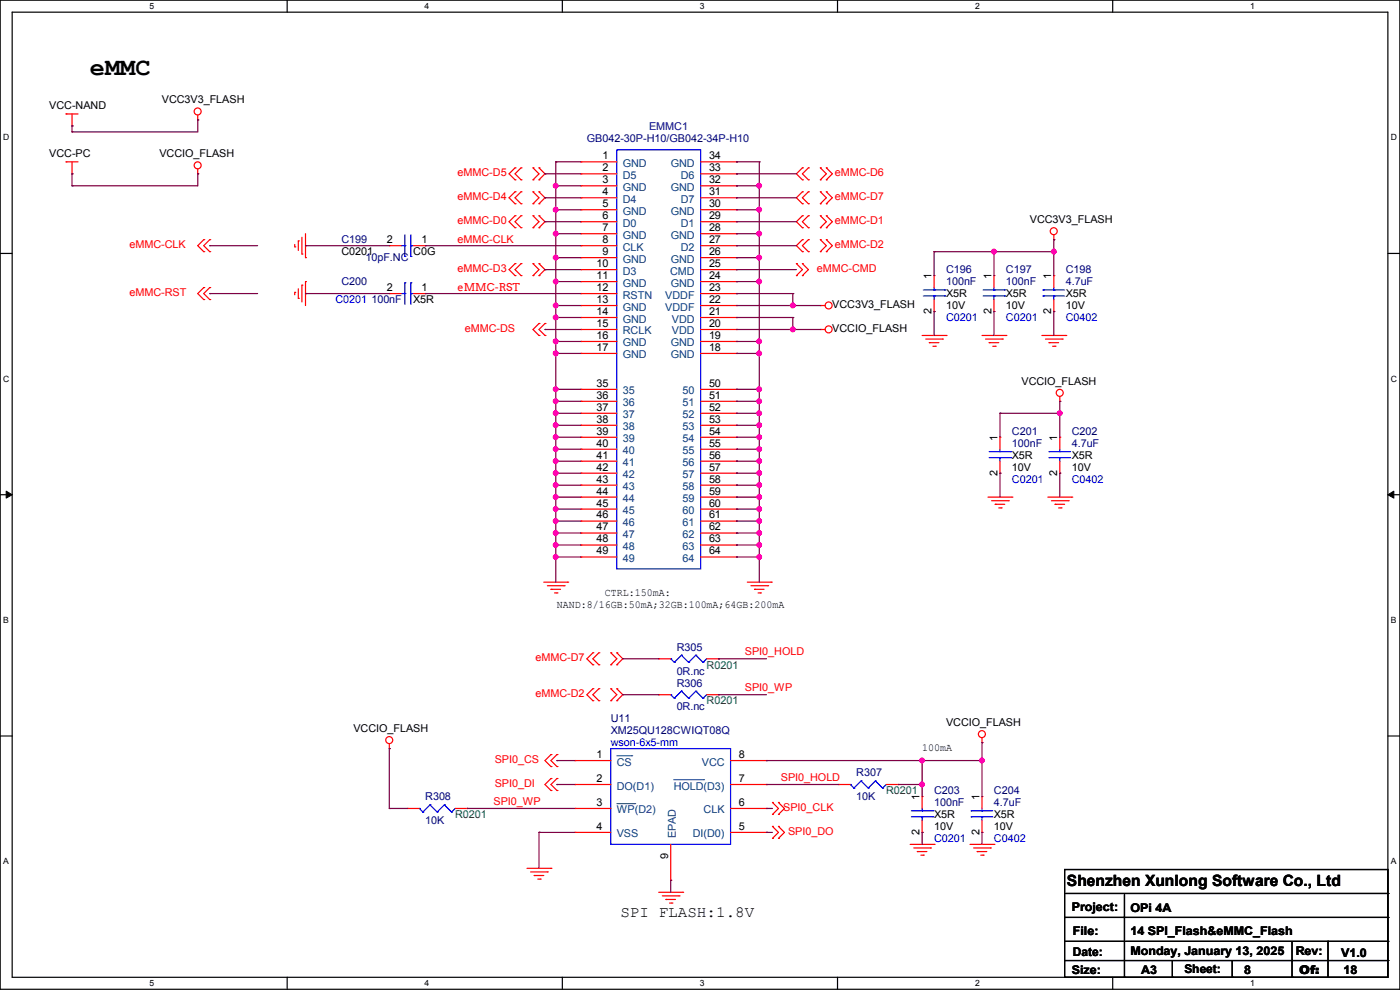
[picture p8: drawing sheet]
<svg xmlns="http://www.w3.org/2000/svg" width="297mm" height="210mm" viewBox="0 0 297 210" stroke-linecap="round" stroke-linejoin="round" font-family="sans-serif">
<g fill="none" stroke="#000" stroke-width=".25">
<path d="M0 0h297v209.8h-297zM2.6 2.6h291.8v204.7h-291.8zM60.9 0v2.6M119.3 0v2.6M177.7 0v2.6M236.1 0v2.6M0 53.8h2.6M294.4 53.8h2.6M0 104.9h2.6M294.4 104.9h2.6M0 156.1h2.6M294.4 156.1h2.6"/>
<path d="M225.8 184.4h68.6v22.9h-68.6zM225.8 194.6h68.6M225.8 199.7h68.6M226.1 189.5h68.3M238.5 189.8v17.5M274.1 199.7v7.6M281.7 199.7h.1M281.7 199.7v7.6M294.4 189.5h.1M294.4 194.6h.1M294.4 199.7h.1M60.9 207.3v2.5"/>
<path d="M119.3 207.3v2.5M177.7 207.3v2.5M225.8 203.8h68.6M236.1 207.3v2.5M238.5 207.3h.1M248.7 207.3h.1M248.7 203.8v3.5M261.4 207.3h.1M261.4 203.8v3.5M274.1 207.3h.1M294.4 203.8h.1"/>
</g>
<path d="M1.3 104.2l1.3 .7-1.3 .8zM294.4 104.9l1.3-.7v1.5z" fill="#000"/>
<path d="M1.3 104.2l1.3 .7-1.3 .8zM294.4 104.9l1.3-.7v1.5z" fill="none" stroke="#000" stroke-width=".21"/>
<g fill="none" stroke="#f00" stroke-width=".25">
<path d="M14 24.2h.1M14 34.3h.1M14 24.2h2.6M14 34.3h2.6M15.3 26.7h.1M15.3 36.9h.1M15.3 24.2v2.5M15.3 34.3v2.6M42 25.4h.1M42 36.9h.1M42 24.4v1M42 35.9v1"/>
<path d="M109.3 38.1h.1M109.3 35.6h.1M109.3 35.6l-1.3 1.3 1.3 1.2M110.5 38.1h.1M110.5 35.6h.1M110.5 35.6l-1.2 1.3 1.2 1.2M113.1 38.1h.1M113.1 35.6h.1M113.1 35.6l1.2 1.3-1.2 1.2M114.3 35.6h.1M114.3 38.1h.1M114.3 35.6l1.3 1.3-1.3 1.2"/>
<path d="M123.2 34.3h.1M123.2 36.9h.1M123.2 39.4h.1M123.2 34.3h7.7M123.2 36.9h7.7M123.2 39.4h7.7M148.6 34.3h7.7M148.6 36.9h7.7M148.6 39.4h7.7M156.3 34.3h.1M156.3 36.9h.1M156.3 39.4h.1"/>
<path d="M170.2 35.6h.1M170.2 38.1h.1M170.2 35.6l-1.2 1.3 1.2 1.2M171.5 38.1h.1M171.5 35.6h.1M171.5 35.6l-1.3 1.3 1.3 1.2M174 38.1h.1M174 35.6h.1M174 35.6l1.3 1.3-1.3 1.2M175.3 38.1h.1M175.3 35.6h.1M175.3 35.6l1.3 1.3-1.3 1.2"/>
<path d="M43.2 50.8h.1M43.2 53.4h.1M43.2 50.8l-1.2 1.3 1.2 1.3M44.5 50.8h.1M44.5 53.4h.1M44.5 50.8l-1.3 1.3 1.3 1.3M62.5 52.4h.1M62.5 51.9v.5M63.3 51.1h.1M63.3 51.1v2M64.1 53.9h.1M64.1 50.3v3.6"/>
<path d="M64.8 59.7h.1M64.8 54.7h.1M64.8 49.6v5.1M64.8 59.7v5.1M82.6 52.1h.1M82.6 52.1h2.5M87.7 52.1h2.5M90.2 52.1h.1M109.3 48.3h.1M109.3 45.8h.1M109.3 58.5h.1M109.3 55.9h.1"/>
<path d="M109.3 43.2h.1M109.3 40.7h.1M109.3 45.8l-1.3 1.2 1.3 1.3M109.3 55.9l-1.3 1.3 1.3 1.3M109.3 40.7l-1.3 1.3 1.3 1.2M110.5 48.3h.1M110.5 45.8h.1M110.5 58.5h.1M110.5 55.9h.1M110.5 43.2h.1M110.5 40.7h.1M110.5 45.8l-1.2 1.2 1.2 1.3"/>
<path d="M110.5 55.9l-1.2 1.3 1.2 1.3M110.5 40.7l-1.2 1.3 1.2 1.2M113.1 48.3h.1M113.1 45.8h.1M113.1 58.5h.1M113.1 55.9h.1M113.1 43.2h.1M113.1 40.7h.1M113.1 45.8l1.2 1.2-1.2 1.3M113.1 40.7l1.2 1.3-1.2 1.2M113.1 55.9l1.2 1.3-1.2 1.3M114.3 45.8h.1"/>
<path d="M114.3 48.3h.1M114.3 55.9h.1M114.3 58.5h.1M114.3 40.7h.1M114.3 43.2h.1M114.3 45.8l1.3 1.2-1.3 1.3M114.3 55.9l1.3 1.3-1.3 1.3M114.3 40.7l1.3 1.3-1.3 1.2M123.2 42h.1M123.2 44.5h.1M123.2 47h.1M123.2 49.6h.1"/>
<path d="M123.2 52.1h.1M123.2 54.7h.1M123.2 57.2h.1M123.2 59.7h.1M123.2 52.1h7.7M123.2 42h7.7M123.2 44.5h7.7M123.2 47h7.7M123.2 49.6h7.7M123.2 54.7h7.7M123.2 57.2h7.7M123.2 59.7h7.7"/>
<path d="M148.6 52.1h7.7M148.6 42h7.7M148.6 44.5h7.7M148.6 47h7.7M148.6 49.6h7.7M148.6 54.7h7.7M148.6 57.2h7.7M148.6 59.7h7.7M156.3 42h.1M156.3 44.5h.1M156.3 47h.1M156.3 49.6h.1"/>
<path d="M156.3 52.1h.1M156.3 54.7h.1M156.3 57.2h.1M156.3 59.7h.1M169 55.9h.1M169 58.5h.1M169 55.9l1.2 1.3-1.2 1.3M170.2 55.9h.1M170.2 58.5h.1M170.2 45.8h.1M170.2 48.3h.1M170.2 50.8h.1"/>
<path d="M170.2 53.4h.1M170.2 40.7h.1M170.2 43.2h.1M170.2 55.9l1.3 1.3-1.3 1.3M170.2 45.8l-1.2 1.2 1.2 1.3M170.2 50.8l-1.2 1.3 1.2 1.3M170.2 40.7l-1.2 1.3 1.2 1.2M171.5 48.3h.1M171.5 45.8h.1M171.5 53.4h.1M171.5 50.8h.1M171.5 43.2h.1"/>
<path d="M171.5 40.7h.1M171.5 45.8l-1.3 1.2 1.3 1.3M171.5 50.8l-1.3 1.3 1.3 1.3M171.5 40.7l-1.3 1.3 1.3 1.2M174 48.3h.1M174 45.8h.1M174 53.4h.1M174 50.8h.1M174 43.2h.1M174 40.7h.1M174 50.8l1.3 1.3-1.3 1.3M174 40.7l1.3 1.3-1.3 1.2"/>
<path d="M174 45.8l1.3 1.2-1.3 1.3M175.3 48.3h.1M175.3 45.8h.1M175.3 53.4h.1M175.3 50.8h.1M175.3 43.2h.1M175.3 40.7h.1M175.3 50.8l1.3 1.3-1.3 1.3M175.3 45.8l1.3 1.2-1.3 1.3M175.3 40.7l1.3 1.3-1.3 1.2M198.2 58.5h.1M198.2 58.5v2.5"/>
<path d="M210.9 58.5h.1M210.9 58.5v2.5M223.6 50.8h.1M223.6 58.5h.1M223.6 49.8v1M223.6 58.5v2.5M43.2 61h.1M43.2 63.5h.1M43.2 61l-1.2 1.3 1.2 1.2M44.5 61h.1M44.5 63.5h.1M44.5 61l-1.3 1.3 1.3 1.2"/>
<path d="M62.5 62h.1M62.5 62v.5M63.3 63.3h.1M63.3 61.3v2M64.1 60.5h.1M64.1 60.5v3.6M82.6 62.3h.1M82.6 62.3h2.5M87.7 62.3h2.5M90.2 62.3h.1M114.3 68.6h.1M114.3 71.2h.1"/>
<path d="M114.3 68.6l-1.2 1.3 1.2 1.3M115.6 68.6h.1M115.6 71.2h.1M115.6 68.6l-1.3 1.3 1.3 1.3M123.2 62.3h.1M123.2 64.8h.1M123.2 67.4h.1M123.2 69.9h.1M123.2 72.4h.1M123.2 75h.1M123.2 69.9h7.7M123.2 64.8h7.7"/>
<path d="M123.2 62.3h7.7M123.2 67.4h7.7M123.2 72.4h7.7M123.2 75h7.7M148.6 69.9h7.7M148.6 64.8h7.7M148.6 62.3h7.7M148.6 67.4h7.7M148.6 72.4h7.7M148.6 75h7.7M156.3 62.3h.1M156.3 64.8h.1"/>
<path d="M156.3 67.4h.1M156.3 69.9h.1M156.3 72.4h.1M156.3 75h.1M174 69.9h.1M174 64.8h.1M174 69.9h1M174 64.8h1M195.6 71.2h5.1M196.4 71.9h3.5M197.1 72.7h.1M197.1 72.7h2.1"/>
<path d="M197.9 73.4h.5M198.2 66.1h.1M198.2 63.5v2.6M198.4 73.4h.1M199.9 71.9h.1M200.7 71.2h.1M208.3 71.2h5.1M209.1 71.9h3.5M209.8 72.7h.1M209.8 72.7h2.1M210.6 73.4h.5M210.9 66.1h.1"/>
<path d="M210.9 63.5v2.6M211.1 73.4h.1M212.6 71.9h.1M213.4 71.2h.1M221 71.2h5.1M221.8 71.9h3.5M222.5 72.7h.1M222.5 72.7h2.1M223.3 73.4h.5M223.6 66.1h.1M223.6 63.5v2.6M223.8 73.4h.1"/>
<path d="M225.3 71.9h.1M226.1 71.2h.1M123.2 82.6h.1M123.2 85.1h.1M123.2 87.7h.1M123.2 90.2h.1M123.2 92.8h.1M123.2 95.3h.1M123.2 97.8h.1M123.2 82.6h7.7M123.2 85.1h7.7M123.2 87.7h7.7"/>
<path d="M123.2 90.2h7.7M123.2 92.8h7.7M123.2 95.3h7.7M123.2 97.8h7.7M148.6 82.6h7.7M148.6 85.1h7.7M148.6 87.7h7.7M148.6 90.2h7.7M148.6 92.8h7.7M148.6 95.3h7.7M148.6 97.8h7.7M156.3 82.6h.1"/>
<path d="M156.3 85.1h.1M156.3 87.7h.1M156.3 90.2h.1M156.3 92.8h.1M156.3 95.3h.1M156.3 97.8h.1M212.1 92.8h.1M212.1 92.8v2.5M212.1 97.8v2.6M224.8 85.1h.1M224.8 92.8h.1M224.8 84.1v1"/>
<path d="M224.8 92.8v2.5M224.8 97.8v2.6M123.2 100.4h.1M123.2 102.9h.1M123.2 105.5h.1M123.2 108h.1M123.2 110.5h.1M123.2 113.1h.1M123.2 115.6h.1M123.2 118.2h.1M123.2 105.5h7.7M123.2 100.4h7.7"/>
<path d="M123.2 102.9h7.7M123.2 108h7.7M123.2 110.5h7.7M123.2 113.1h7.7M123.2 115.6h7.7M123.2 118.2h7.7M148.6 105.5h7.7M148.6 100.4h7.7M148.6 102.9h7.7M148.6 108h7.7M148.6 110.5h7.7M148.6 113.1h7.7"/>
<path d="M148.6 115.6h7.7M148.6 118.2h7.7M156.3 100.4h.1M156.3 102.9h.1M156.3 105.5h.1M156.3 108h.1M156.3 110.5h.1M156.3 113.1h.1M156.3 115.6h.1M156.3 118.2h.1M209.6 105.5h5.1M210.4 106.2h3.5"/>
<path d="M211.1 107h.1M211.1 107h2M211.9 107.7h.5M212.1 100.4h.1M212.4 107.7h.1M213.9 106.2h.1M214.7 105.5h.1M222.3 105.5h5.1M223.1 106.2h3.5M223.8 107h.1M223.8 107h2M224.6 107.7h.5"/>
<path d="M224.8 100.4h.1M225.1 107.7h.1M226.6 106.2h.1M227.4 105.5h.1M115.4 123.5h5M116.1 124.2h3.6M116.9 125h.1M116.9 125h2M117.6 125.8h.6M118.2 125.8h.1M119.7 124.2h.1M120.4 123.5h.1"/>
<path d="M125.8 138.5h.1M125.8 138.5l-1.3 1.2 1.3 1.3M127 138.5h.1M127 138.5l-1.2 1.2 1.2 1.3M129.6 138.5h.1M129.6 138.5l1.3 1.2-1.3 1.3M130.9 138.5h.1M130.9 138.5l1.2 1.2-1.2 1.3M139.7 139.7h.1M139.7 139.7h2.6M149.9 139.7h2.5M152.4 139.7h.1"/>
<path d="M158.5 123.5h5.1M159.3 124.2h3.6M160.1 125h.1M160.1 125h2M160.8 125.8h.5M161.3 125.8h.1M162.9 124.2h.1M163.6 123.5h.1M82.6 158.8h.1M82.6 157.8v1M125.8 148.6h.1M125.8 146.1h.1"/>
<path d="M125.8 141h.1M125.8 146.1l-1.3 1.3 1.3 1.2M127 148.6h.1M127 146.1h.1M127 141h.1M127 146.1l-1.2 1.3 1.2 1.2M129.6 148.6h.1M129.6 146.1h.1M129.6 141h.1M129.6 146.1l1.3 1.3-1.3 1.2M130.9 146.1h.1M130.9 148.6h.1"/>
<path d="M130.9 141h.1M130.9 146.1l1.2 1.3-1.2 1.2M139.7 147.4h.1M139.7 147.4h2.6M149.9 147.4h2.5M152.4 147.4h.1M208.3 157.5h.1M208.3 156.5v1M86.4 171.5h.1M86.4 171.5h2.5M96.6 171.5h2.5M99.1 171.5h.1"/>
<path d="M116.9 160.1h.1M116.9 162.6h.1M116.9 165.1h.1M116.9 167.7h.1M116.9 160.1l-1.3 1.2 1.3 1.3M116.9 165.1l-1.3 1.3 1.3 1.3M118.2 160.1h.1M118.2 162.6h.1M118.2 165.1h.1M118.2 167.7h.1M118.2 160.1l-1.3 1.2 1.3 1.3M118.2 165.1l-1.3 1.3 1.3 1.3"/>
<path d="M122 161.3h.1M122 171.5h.1M122 176.6h.1M122 166.4h.1M122 161.3h7.6M122 171.5h7.6M122 176.6h7.6M122 166.4h7.6M142.3 179.1v7.6M155 161.3h7.6M155 171.5h7.6M155 176.6h7.6"/>
<path d="M155 166.4h7.6M162.6 161.3h.1M162.6 176.6h.1M162.6 171.5h.1M162.6 166.4h.1M163.9 175.3h.1M163.9 177.8h.1M163.9 170.2h.1M163.9 172.8h.1M163.9 175.3l1.2 1.3-1.2 1.2M163.9 170.2l1.2 1.3-1.2 1.3M165.1 175.3h.1"/>
<path d="M165.1 177.8h.1M165.1 170.2h.1M165.1 172.8h.1M165.1 175.3l1.3 1.3-1.3 1.2M165.1 170.2l1.3 1.3-1.3 1.3M177.8 166.4h.1M177.8 166.4h2.6M188 166.4h2.5M190.5 166.4h.1M193.1 179.1h5.1M193.8 179.9h3.6M195.6 169h.1"/>
<path d="M195.6 176.6h.1M195.6 169v2.5M195.6 174v2.6M197.4 179.9h.1M198.2 179.1h.1M205.8 179.1h5.1M206.5 179.9h3.6M208.3 169h.1M208.3 176.6h.1M208.3 169v2.5M208.3 174v2.6M210.1 179.9h.1"/>
<path d="M210.9 179.1h.1M111.8 184.2h5.1M112.6 185h3.5M113.3 185.7h.1M113.3 185.7h2.1M114.1 186.5h.5M114.6 186.5h.1M116.1 185h.1M116.9 184.2h.1M139.7 189.3h5.1M140.5 190h3.6M141.3 190.8h.1"/>
<path d="M141.3 190.8h2M142 191.6h.5M142.3 186.7h.1M142.5 191.6h.1M144.1 190h.1M144.8 189.3h.1M194.6 180.6h.1M194.6 180.6h2M195.4 181.4h.5M195.9 181.4h.1M207.3 180.6h.1M207.3 180.6h2"/>
<path d="M208.1 181.4h.5M208.6 181.4h.1"/>
<circle cx="41.9" cy="23.6" r=".74"/>
<circle cx="41.9" cy="35.1" r=".74"/>
<circle cx="223.5" cy="49" r=".74"/>
<circle cx="175.8" cy="64.8" r=".74"/>
<circle cx="175.8" cy="69.9" r=".74"/>
<circle cx="224.8" cy="83.3" r=".74"/>
<circle cx="82.6" cy="157" r=".74"/>
<circle cx="208.3" cy="155.7" r=".74"/>
</g>
<g fill="none" stroke="#00f" stroke-width=".25">
<path d="M130.9 31.8h17.7v88.9h-17.7zM85.1 52.1h.8M85.9 54.4h.1M85.9 52.1h.1M85.9 60h.1M85.9 49.8v4.6M85.9 60v4.6M87.2 52.1h.1M87.2 54.4h.1M87.2 60h.1M87.2 52.1h.5M87.2 49.8v4.6"/>
<path d="M87.2 60v4.6M85.1 62.3h.8M85.9 62.3h.1M87.2 62.3h.1M87.2 62.3h.5M195.9 62.8h4.5M195.9 61.5h4.5M198.2 61.5h.1M198.2 62.8h.1M198.2 61v.5M198.2 62.8v.7M200.4 62.8h.1"/>
<path d="M200.4 61.5h.1M208.6 62.8h4.5M208.6 61.5h4.5M210.9 61.5h.1M210.9 62.8h.1M210.9 61v.5M210.9 62.8v.7M213.1 62.8h.1M213.1 61.5h.1M221.3 62.8h.1M221.3 61.5h.1M221.3 62.8h4.5"/>
<path d="M221.3 61.5h4.5M223.6 61.5h.1M223.6 62.8h.1M223.6 61v.5M223.6 62.8v.7M209.8 97.1h4.6M209.8 95.8h4.6M212.1 95.8h.1M212.1 97.1h.1M212.1 95.3v.5M212.1 97.1v.7M214.4 97.1h.1"/>
<path d="M214.4 95.8h.1M222.5 97.1h.1M222.5 95.8h.1M222.5 97.1h4.6M222.5 95.8h4.6M224.8 95.8h.1M224.8 97.1h.1M224.8 95.3v.5M224.8 97.1v.7M142.3 139.7h.1M142.3 139.7l.7 .8M144.6 139h.1"/>
<path d="M144.6 139l1.5 1.5M144.6 139l-1.6 1.5M147.6 139h.1M147.6 139l1.5 1.5M147.6 139l-1.5 1.5M149.9 139.7l-.8 .8M129.6 158.8h25.4v20.3h-25.4zM142.3 147.4h.1M142.3 147.4l.7 .7M143 140.5h.1M143 148.1h.1M144.6 146.6h.1"/>
<path d="M144.6 146.6l1.5 1.5M144.6 146.6l-1.6 1.5M146.1 140.5h.1M146.1 148.1h.1M147.6 146.6h.1M147.6 146.6l1.5 1.5M147.6 146.6l-1.5 1.5M149.1 140.5h.1M149.1 148.1h.1M149.9 147.4l-.8 .7M88.9 171.5h.1M88.9 171.5l.8 .8"/>
<path d="M89.7 172.3h.1M91.2 170.7h.1M91.2 170.7l1.6 1.6M91.2 170.7l-1.5 1.6M92.8 172.3h.1M94.3 170.7h.1M94.3 170.7l1.5 1.6M94.3 170.7l-1.5 1.6M95.8 172.3h.1M96.6 171.5l-.8 .8M180.4 166.4h.1M180.4 166.4l.7 .8"/>
<path d="M181.1 167.2h.1M182.7 165.7h.1M182.7 165.7l1.5 1.5M182.7 165.7l-1.6 1.5M184.2 167.2h.1M185.7 165.7h.1M185.7 165.7l1.5 1.5M185.7 165.7l-1.5 1.5M187.2 167.2h.1M188 166.4l-.8 .8M193.3 173.3h4.6M193.3 172h4.6"/>
<path d="M195.6 172h.1M195.6 173.3h.1M195.6 171.5v.5M195.6 173.3v.7M197.9 173.3h.1M197.9 172h.1M206 173.3h.1M206 172h.1M206 173.3h4.6M206 172h4.6M208.3 172h.1M208.3 173.3h.1"/>
<path d="M208.3 171.5v.5M208.3 173.3v.7"/>
</g>
<path d="M130.9 160.3h3.1M130.9 170.5h3.8M134 160.3h.1M134.7 170.5h.1M142.9 165.4h6.4M149.3 165.4h.1" fill="none" stroke="#004080" stroke-width=".21"/>
<path d="M212.1 87.7h.1M212.1 87.7v5.1M224.8 85.1h.1M224.8 85.1v2.6M212.1 100.4h.1M212.1 100.4v5.1" fill="none" stroke="#800040" stroke-width=".25"/>
<circle cx="224.8" cy="87.7" r=".49" fill="#f0f"/>
<circle cx="224.8" cy="87.7" r=".49" fill="none" stroke="#f0f" stroke-width=".25"/>
<g fill="none" stroke="#800040" stroke-width=".25">
<path d="M198.2 53.4h.1M198.2 53.4h12.7M210.9 53.4h.1M210.9 53.4v5.1M198.2 66.1h.1M198.2 66.1v5.1M210.9 66.1h.1M210.9 66.1v5.1M212.1 87.7h.1M212.1 87.7h12.7M224.8 87.7h.1M224.8 87.7v5.1"/>
<path d="M224.8 100.4h.1M224.8 100.4v5.1"/>
</g>
<circle cx="210.8" cy="53.4" r=".49" fill="#f0f"/>
<circle cx="210.8" cy="53.4" r=".49" fill="none" stroke="#f0f" stroke-width=".25"/>
<path d="M198.2 53.4h.1M198.2 53.4v5.1M210.9 53.4h.1M210.9 53.4h12.7M223.6 50.8h.1M223.6 53.4h.1M223.6 50.8v7.7M223.6 66.1h.1M223.6 66.1v5.1" fill="none" stroke="#800040" stroke-width=".25"/>
<circle cx="223.5" cy="53.4" r=".49" fill="#f0f"/>
<circle cx="223.5" cy="53.4" r=".49" fill="none" stroke="#f0f" stroke-width=".25"/>
<g fill="none" stroke="#800040" stroke-width=".25">
<path d="M115.6 36.9h.1M115.6 36.9h7.6M156.3 36.9h.1M156.3 36.9h12.7M115.6 57.2h.1M115.6 57.2h7.6M156.3 42h.1M156.3 52.1h.1M156.3 47h.1M156.3 42h12.7M156.3 52.1h12.7M156.3 47h12.7"/>
<path d="M115.6 69.9h.1M115.6 69.9h7.6M156.3 62.3h.1M156.3 64.8h.1M156.3 67.4h.1M156.3 69.9h.1M156.3 62.3h11.9M156.3 64.8h11.9M156.3 67.4h11.9M168.2 67.4h.1M168.2 67.4v2.5h-11.9"/>
</g>
<circle cx="168.2" cy="69.9" r=".49" fill="#f0f"/>
<circle cx="168.2" cy="69.9" r=".49" fill="none" stroke="#f0f" stroke-width=".25"/>
<path d="M117.9 34.3h.1M117.9 39.4h.1M117.9 34.3h5.3M117.9 34.3v10.2M117.9 39.4h5.3M168.2 62.3h.1M168.2 62.3v2.5" fill="none" stroke="#800040" stroke-width=".25"/>
<circle cx="117.9" cy="39.4" r=".49" fill="#f0f"/>
<circle cx="117.9" cy="39.4" r=".49" fill="none" stroke="#f0f" stroke-width=".25"/>
<path d="M117.9 44.5h.1M117.9 44.5h5.3M117.9 44.5v5.1" fill="none" stroke="#800040" stroke-width=".25"/>
<circle cx="117.9" cy="49.6" r=".49" fill="#f0f"/>
<circle cx="117.9" cy="49.6" r=".49" fill="none" stroke="#f0f" stroke-width=".25"/>
<circle cx="117.9" cy="44.5" r=".49" fill="#f0f"/>
<circle cx="117.9" cy="44.5" r=".49" fill="none" stroke="#f0f" stroke-width=".25"/>
<path d="M117.9 49.6h.1M117.9 54.7h.1M117.9 49.6h5.3M117.9 49.6v10.1M117.9 54.7h5.3" fill="none" stroke="#800040" stroke-width=".25"/>
<circle cx="117.9" cy="59.7" r=".49" fill="#f0f"/>
<circle cx="117.9" cy="59.7" r=".49" fill="none" stroke="#f0f" stroke-width=".25"/>
<circle cx="117.9" cy="54.6" r=".49" fill="#f0f"/>
<circle cx="117.9" cy="54.6" r=".49" fill="none" stroke="#f0f" stroke-width=".25"/>
<path d="M117.9 59.7h.1M117.9 59.7h5.3M117.9 59.7v7.7M117.9 64.8h.1M117.9 64.8h5.3" fill="none" stroke="#800040" stroke-width=".25"/>
<circle cx="117.9" cy="67.3" r=".49" fill="#f0f"/>
<circle cx="117.9" cy="67.3" r=".49" fill="none" stroke="#f0f" stroke-width=".25"/>
<circle cx="117.9" cy="64.8" r=".49" fill="#f0f"/>
<circle cx="117.9" cy="64.8" r=".49" fill="none" stroke="#f0f" stroke-width=".25"/>
<path d="M117.9 67.4h.1M117.9 72.4h.1M117.9 67.4h5.3M117.9 67.4v7.6M117.9 72.4h5.3" fill="none" stroke="#800040" stroke-width=".25"/>
<circle cx="117.9" cy="72.4" r=".49" fill="#f0f"/>
<circle cx="117.9" cy="72.4" r=".49" fill="none" stroke="#f0f" stroke-width=".25"/>
<path d="M117.9 75h.1M117.9 75h5.3M117.9 75v7.6" fill="none" stroke="#800040" stroke-width=".25"/>
<circle cx="117.9" cy="82.6" r=".49" fill="#f0f"/>
<circle cx="117.9" cy="82.6" r=".49" fill="none" stroke="#f0f" stroke-width=".25"/>
<circle cx="117.9" cy="75" r=".49" fill="#f0f"/>
<circle cx="117.9" cy="75" r=".49" fill="none" stroke="#f0f" stroke-width=".25"/>
<path d="M156.3 34.3h.1M156.3 34.3h4.8M161.1 34.3h.1M161.1 34.3v5.1" fill="none" stroke="#800040" stroke-width=".25"/>
<circle cx="161.1" cy="39.4" r=".49" fill="#f0f"/>
<circle cx="161.1" cy="39.4" r=".49" fill="none" stroke="#f0f" stroke-width=".25"/>
<path d="M156.3 39.4h.1M156.3 39.4h4.8M161.1 39.4h.1M161.1 39.4v5.1h-4.8M156.3 44.5h.1" fill="none" stroke="#800040" stroke-width=".25"/>
<circle cx="161.1" cy="44.5" r=".49" fill="#f0f"/>
<circle cx="161.1" cy="44.5" r=".49" fill="none" stroke="#f0f" stroke-width=".25"/>
<path d="M156.3 49.6h.1M156.3 49.6h4.8M161.1 44.5h.1M161.1 49.6h.1M161.1 44.5v10.2" fill="none" stroke="#800040" stroke-width=".25"/>
<circle cx="161.1" cy="49.6" r=".49" fill="#f0f"/>
<circle cx="161.1" cy="49.6" r=".49" fill="none" stroke="#f0f" stroke-width=".25"/>
<path d="M156.3 54.7h.1M156.3 54.7h4.8M161.1 54.7h.1M161.1 54.7v5" fill="none" stroke="#800040" stroke-width=".25"/>
<circle cx="161.1" cy="59.7" r=".49" fill="#f0f"/>
<circle cx="161.1" cy="59.7" r=".49" fill="none" stroke="#f0f" stroke-width=".25"/>
<circle cx="161.1" cy="54.6" r=".49" fill="#f0f"/>
<circle cx="161.1" cy="54.6" r=".49" fill="none" stroke="#f0f" stroke-width=".25"/>
<path d="M156.3 59.7h.1M156.3 59.7h4.8M161.1 59.7h.1M161.1 59.7v12.7h-4.8M156.3 72.4h.1" fill="none" stroke="#800040" stroke-width=".25"/>
<circle cx="161.1" cy="72.4" r=".49" fill="#f0f"/>
<circle cx="161.1" cy="72.4" r=".49" fill="none" stroke="#f0f" stroke-width=".25"/>
<path d="M156.3 75h.1M156.3 75h4.8M161.1 72.4h.1M161.1 75h.1M161.1 72.4v10.2" fill="none" stroke="#800040" stroke-width=".25"/>
<circle cx="161.1" cy="82.6" r=".49" fill="#f0f"/>
<circle cx="161.1" cy="82.6" r=".49" fill="none" stroke="#f0f" stroke-width=".25"/>
<circle cx="161.1" cy="75" r=".49" fill="#f0f"/>
<circle cx="161.1" cy="75" r=".49" fill="none" stroke="#f0f" stroke-width=".25"/>
<path d="M117.9 82.6h.1M117.9 85.1h.1M117.9 82.6h5.3M117.9 82.6v5.1M117.9 85.1h5.3" fill="none" stroke="#800040" stroke-width=".25"/>
<circle cx="117.9" cy="85.1" r=".49" fill="#f0f"/>
<circle cx="117.9" cy="85.1" r=".49" fill="none" stroke="#f0f" stroke-width=".25"/>
<path d="M117.9 87.7h.1M117.9 87.7h5.3M117.9 87.7v2.5" fill="none" stroke="#800040" stroke-width=".25"/>
<circle cx="117.9" cy="90.2" r=".49" fill="#f0f"/>
<circle cx="117.9" cy="90.2" r=".49" fill="none" stroke="#f0f" stroke-width=".25"/>
<circle cx="117.9" cy="87.7" r=".49" fill="#f0f"/>
<circle cx="117.9" cy="87.7" r=".49" fill="none" stroke="#f0f" stroke-width=".25"/>
<path d="M117.9 90.2h.1M117.9 92.8h.1M117.9 90.2h5.3M117.9 90.2v2.6M117.9 92.8h5.3" fill="none" stroke="#800040" stroke-width=".25"/>
<circle cx="117.9" cy="92.7" r=".49" fill="#f0f"/>
<circle cx="117.9" cy="92.7" r=".49" fill="none" stroke="#f0f" stroke-width=".25"/>
<path d="M117.9 92.8h.1M117.9 95.3h.1M117.9 92.8v2.5M117.9 95.3h5.3" fill="none" stroke="#800040" stroke-width=".25"/>
<circle cx="117.9" cy="95.3" r=".49" fill="#f0f"/>
<circle cx="117.9" cy="95.3" r=".49" fill="none" stroke="#f0f" stroke-width=".25"/>
<path d="M117.9 95.3h.1M117.9 97.8h.1M117.9 95.3v5.1M117.9 97.8h5.3" fill="none" stroke="#800040" stroke-width=".25"/>
<circle cx="117.9" cy="97.8" r=".49" fill="#f0f"/>
<circle cx="117.9" cy="97.8" r=".49" fill="none" stroke="#f0f" stroke-width=".25"/>
<path d="M117.9 100.4h.1M117.9 100.4h5.3" fill="none" stroke="#800040" stroke-width=".25"/>
<circle cx="117.9" cy="100.4" r=".49" fill="#f0f"/>
<circle cx="117.9" cy="100.4" r=".49" fill="none" stroke="#f0f" stroke-width=".25"/>
<path d="M117.9 100.4h.1M117.9 102.9h.1M117.9 100.4v2.5M117.9 102.9h5.3" fill="none" stroke="#800040" stroke-width=".25"/>
<circle cx="117.9" cy="102.9" r=".49" fill="#f0f"/>
<circle cx="117.9" cy="102.9" r=".49" fill="none" stroke="#f0f" stroke-width=".25"/>
<path d="M117.9 102.9h.1M117.9 105.5h.1M117.9 102.9v5.1M117.9 105.5h5.3" fill="none" stroke="#800040" stroke-width=".25"/>
<circle cx="117.9" cy="108" r=".49" fill="#f0f"/>
<circle cx="117.9" cy="108" r=".49" fill="none" stroke="#f0f" stroke-width=".25"/>
<circle cx="117.9" cy="105.4" r=".49" fill="#f0f"/>
<circle cx="117.9" cy="105.4" r=".49" fill="none" stroke="#f0f" stroke-width=".25"/>
<path d="M117.9 108h.1M117.9 110.5h.1M117.9 108h5.3M117.9 108v2.5M117.9 110.5h5.3" fill="none" stroke="#800040" stroke-width=".25"/>
<circle cx="117.9" cy="110.5" r=".49" fill="#f0f"/>
<circle cx="117.9" cy="110.5" r=".49" fill="none" stroke="#f0f" stroke-width=".25"/>
<path d="M117.9 110.5h.1M117.9 110.5v2.6" fill="none" stroke="#800040" stroke-width=".25"/>
<circle cx="117.9" cy="113.1" r=".49" fill="#f0f"/>
<circle cx="117.9" cy="113.1" r=".49" fill="none" stroke="#f0f" stroke-width=".25"/>
<path d="M117.9 113.1h.1M117.9 113.1h5.3M117.9 113.1v2.5" fill="none" stroke="#800040" stroke-width=".25"/>
<circle cx="117.9" cy="115.6" r=".49" fill="#f0f"/>
<circle cx="117.9" cy="115.6" r=".49" fill="none" stroke="#f0f" stroke-width=".25"/>
<path d="M117.9 115.6h.1M117.9 118.2h.1M117.9 115.6h5.3M117.9 115.6v7.9M117.9 118.2h5.3" fill="none" stroke="#800040" stroke-width=".25"/>
<circle cx="117.9" cy="118.1" r=".49" fill="#f0f"/>
<circle cx="117.9" cy="118.1" r=".49" fill="none" stroke="#f0f" stroke-width=".25"/>
<path d="M156.3 57.2h.1M156.3 57.2h12.7M156.3 118.2h.1M156.3 118.2h4.8M161.1 118.2h.1M161.1 118.2v5.3" fill="none" stroke="#800040" stroke-width=".25"/>
<circle cx="161.1" cy="118.1" r=".49" fill="#f0f"/>
<circle cx="161.1" cy="118.1" r=".49" fill="none" stroke="#f0f" stroke-width=".25"/>
<path d="M156.3 115.6h.1M156.3 115.6h4.8" fill="none" stroke="#800040" stroke-width=".25"/>
<circle cx="161.1" cy="115.6" r=".49" fill="#f0f"/>
<circle cx="161.1" cy="115.6" r=".49" fill="none" stroke="#f0f" stroke-width=".25"/>
<path d="M156.3 113.1h.1M156.3 113.1h4.8M161.1 115.6h.1M161.1 115.6v2.6" fill="none" stroke="#800040" stroke-width=".25"/>
<circle cx="161.1" cy="113.1" r=".49" fill="#f0f"/>
<circle cx="161.1" cy="113.1" r=".49" fill="none" stroke="#f0f" stroke-width=".25"/>
<path d="M156.3 110.5h.1M156.3 108h.1M156.3 110.5h4.8M156.3 108h4.8M161.1 113.1h.1M161.1 110.5h.1M161.1 108h.1M161.1 108v7.6" fill="none" stroke="#800040" stroke-width=".25"/>
<circle cx="161.1" cy="110.5" r=".49" fill="#f0f"/>
<circle cx="161.1" cy="110.5" r=".49" fill="none" stroke="#f0f" stroke-width=".25"/>
<path d="M156.3 105.5h.1M156.3 105.5h4.8M161.1 105.5h.1M161.1 105.5v2.5" fill="none" stroke="#800040" stroke-width=".25"/>
<circle cx="161.1" cy="108" r=".49" fill="#f0f"/>
<circle cx="161.1" cy="108" r=".49" fill="none" stroke="#f0f" stroke-width=".25"/>
<circle cx="161.1" cy="105.4" r=".49" fill="#f0f"/>
<circle cx="161.1" cy="105.4" r=".49" fill="none" stroke="#f0f" stroke-width=".25"/>
<path d="M156.3 102.9h.1M156.3 102.9h4.8" fill="none" stroke="#800040" stroke-width=".25"/>
<circle cx="161.1" cy="102.9" r=".49" fill="#f0f"/>
<circle cx="161.1" cy="102.9" r=".49" fill="none" stroke="#f0f" stroke-width=".25"/>
<path d="M156.3 97.8h.1M156.3 97.8h4.8M161.1 97.8h.1M161.1 97.8v7.7M156.3 100.4h.1M156.3 100.4h4.8M161.1 102.9h.1M161.1 100.4h.1" fill="none" stroke="#800040" stroke-width=".25"/>
<circle cx="161.1" cy="100.4" r=".49" fill="#f0f"/>
<circle cx="161.1" cy="100.4" r=".49" fill="none" stroke="#f0f" stroke-width=".25"/>
<circle cx="161.1" cy="97.8" r=".49" fill="#f0f"/>
<circle cx="161.1" cy="97.8" r=".49" fill="none" stroke="#f0f" stroke-width=".25"/>
<path d="M156.3 95.3h.1M156.3 95.3h4.8" fill="none" stroke="#800040" stroke-width=".25"/>
<circle cx="161.1" cy="95.3" r=".49" fill="#f0f"/>
<circle cx="161.1" cy="95.3" r=".49" fill="none" stroke="#f0f" stroke-width=".25"/>
<path d="M156.3 92.8h.1M156.3 92.8h4.8M161.1 95.3h.1M161.1 95.3v2.5" fill="none" stroke="#800040" stroke-width=".25"/>
<circle cx="161.1" cy="92.7" r=".49" fill="#f0f"/>
<circle cx="161.1" cy="92.7" r=".49" fill="none" stroke="#f0f" stroke-width=".25"/>
<path d="M156.3 90.2h.1M156.3 90.2h4.8M161.1 92.8h.1M161.1 92.8v2.5" fill="none" stroke="#800040" stroke-width=".25"/>
<circle cx="161.1" cy="90.2" r=".49" fill="#f0f"/>
<circle cx="161.1" cy="90.2" r=".49" fill="none" stroke="#f0f" stroke-width=".25"/>
<path d="M156.3 87.7h.1M156.3 87.7h4.8M161.1 90.2h.1M161.1 90.2v2.6" fill="none" stroke="#800040" stroke-width=".25"/>
<circle cx="161.1" cy="87.7" r=".49" fill="#f0f"/>
<circle cx="161.1" cy="87.7" r=".49" fill="none" stroke="#f0f" stroke-width=".25"/>
<path d="M156.3 85.1h.1M156.3 82.6h.1M156.3 85.1h4.8M156.3 82.6h4.8M161.1 87.7h.1M161.1 85.1h.1M161.1 82.6h.1M161.1 82.6v7.6" fill="none" stroke="#800040" stroke-width=".25"/>
<circle cx="161.1" cy="85.1" r=".49" fill="#f0f"/>
<circle cx="161.1" cy="85.1" r=".49" fill="none" stroke="#f0f" stroke-width=".25"/>
<path d="M115.6 42h.1M115.6 42h7.6M168.2 69.9h.1M168.2 64.8h.1M168.2 69.9h5.8M168.2 64.8h5.8" fill="none" stroke="#800040" stroke-width=".25"/>
<circle cx="168.2" cy="64.8" r=".49" fill="#f0f"/>
<circle cx="168.2" cy="64.8" r=".49" fill="none" stroke="#f0f" stroke-width=".25"/>
<path d="M64.8 52.1h.1M64.8 52.1h17.8M90.2 52.1h.1M90.2 52.1h33M64.8 62.3h.1M64.8 62.3h17.8M90.2 62.3h.1M90.2 62.3h33M162.6 161.3h.1M162.6 161.3h33" fill="none" stroke="#800040" stroke-width=".25"/>
<circle cx="195.6" cy="161.3" r=".49" fill="#f0f"/>
<circle cx="195.6" cy="161.3" r=".49" fill="none" stroke="#f0f" stroke-width=".25"/>
<path d="M208.3 157.5h.1M208.3 157.5v3.8M114.3 176.6h.1M114.3 176.6h7.7M114.3 176.6v7.6" fill="none" stroke="#800040" stroke-width=".25"/>
<circle cx="208.3" cy="161.3" r=".49" fill="#f0f"/>
<circle cx="208.3" cy="161.3" r=".49" fill="none" stroke="#f0f" stroke-width=".25"/>
<g fill="none" stroke="#800040" stroke-width=".25">
<path d="M15.3 28h.1M15.3 39.4h.1M15.3 26.7h.1M15.3 36.9h.1M15.3 26.7v1.3M15.3 36.9v2.5M42 25.4h.1M42 36.9h.1M42 25.4v2.6h-26.7M42 36.9v2.5h-26.7M132.1 139.7h.1M132.1 139.7h7.6"/>
<path d="M152.4 139.7h.1M152.4 139.7h10.2M82.6 158.8h.1M82.6 158.8v12.7M132.1 147.4h.1M132.1 147.4h7.6M152.4 147.4h.1M152.4 147.4h10.2M82.6 171.5h.1M82.6 171.5h3.8M99.1 171.5h.1M99.1 171.5h22.9"/>
<path d="M118.2 161.3h.1M118.2 166.4h.1M118.2 166.4h3.8M118.2 161.3h3.8M162.6 176.6h.1M162.6 171.5h.1M162.6 166.4h.1M162.6 176.6h1.3M162.6 171.5h1.3M162.6 166.4h15.2M190.5 166.4h.1M190.5 166.4h5.1"/>
<path d="M195.6 161.3h.1M195.6 176.6h.1M195.6 166.4h.1M195.6 161.3v7.7M195.6 176.6v2.5M195.6 161.3h12.7M208.3 161.3h.1M208.3 176.6h.1M208.3 161.3v7.7M208.3 176.6v2.5M142.3 186.7h.1M142.3 186.7v2.6"/>
</g>
<circle cx="195.6" cy="166.4" r=".49" fill="#f0f"/>
<circle cx="195.6" cy="166.4" r=".49" fill="none" stroke="#f0f" stroke-width=".25"/>
<path d="M44.5 52.1h.1M44.5 52.1h10.2M115.6 47h.1M115.6 47h7.6M44.5 62.3h.1M44.5 62.3h10.2" fill="none" stroke="#800040" stroke-width=".25"/>
<circle cx="224.8" cy="87.7" r=".49" fill="#f0f"/>
<circle cx="224.8" cy="87.7" r=".49" fill="none" stroke="#f0f" stroke-width=".25"/>
<circle cx="210.8" cy="53.4" r=".49" fill="#f0f"/>
<circle cx="210.8" cy="53.4" r=".49" fill="none" stroke="#f0f" stroke-width=".25"/>
<circle cx="223.5" cy="53.4" r=".49" fill="#f0f"/>
<circle cx="223.5" cy="53.4" r=".49" fill="none" stroke="#f0f" stroke-width=".25"/>
<circle cx="168.2" cy="69.9" r=".49" fill="#f0f"/>
<circle cx="168.2" cy="69.9" r=".49" fill="none" stroke="#f0f" stroke-width=".25"/>
<circle cx="117.9" cy="39.4" r=".49" fill="#f0f"/>
<circle cx="117.9" cy="39.4" r=".49" fill="none" stroke="#f0f" stroke-width=".25"/>
<circle cx="117.9" cy="49.6" r=".49" fill="#f0f"/>
<circle cx="117.9" cy="49.6" r=".49" fill="none" stroke="#f0f" stroke-width=".25"/>
<circle cx="117.9" cy="44.5" r=".49" fill="#f0f"/>
<circle cx="117.9" cy="44.5" r=".49" fill="none" stroke="#f0f" stroke-width=".25"/>
<circle cx="117.9" cy="59.7" r=".49" fill="#f0f"/>
<circle cx="117.9" cy="59.7" r=".49" fill="none" stroke="#f0f" stroke-width=".25"/>
<circle cx="117.9" cy="54.6" r=".49" fill="#f0f"/>
<circle cx="117.9" cy="54.6" r=".49" fill="none" stroke="#f0f" stroke-width=".25"/>
<circle cx="117.9" cy="67.3" r=".49" fill="#f0f"/>
<circle cx="117.9" cy="67.3" r=".49" fill="none" stroke="#f0f" stroke-width=".25"/>
<circle cx="117.9" cy="64.8" r=".49" fill="#f0f"/>
<circle cx="117.9" cy="64.8" r=".49" fill="none" stroke="#f0f" stroke-width=".25"/>
<circle cx="117.9" cy="72.4" r=".49" fill="#f0f"/>
<circle cx="117.9" cy="72.4" r=".49" fill="none" stroke="#f0f" stroke-width=".25"/>
<circle cx="117.9" cy="82.6" r=".49" fill="#f0f"/>
<circle cx="117.9" cy="82.6" r=".49" fill="none" stroke="#f0f" stroke-width=".25"/>
<circle cx="117.9" cy="75" r=".49" fill="#f0f"/>
<circle cx="117.9" cy="75" r=".49" fill="none" stroke="#f0f" stroke-width=".25"/>
<circle cx="161.1" cy="39.4" r=".49" fill="#f0f"/>
<circle cx="161.1" cy="39.4" r=".49" fill="none" stroke="#f0f" stroke-width=".25"/>
<circle cx="161.1" cy="44.5" r=".49" fill="#f0f"/>
<circle cx="161.1" cy="44.5" r=".49" fill="none" stroke="#f0f" stroke-width=".25"/>
<circle cx="161.1" cy="49.6" r=".49" fill="#f0f"/>
<circle cx="161.1" cy="49.6" r=".49" fill="none" stroke="#f0f" stroke-width=".25"/>
<circle cx="161.1" cy="59.7" r=".49" fill="#f0f"/>
<circle cx="161.1" cy="59.7" r=".49" fill="none" stroke="#f0f" stroke-width=".25"/>
<circle cx="161.1" cy="54.6" r=".49" fill="#f0f"/>
<circle cx="161.1" cy="54.6" r=".49" fill="none" stroke="#f0f" stroke-width=".25"/>
<circle cx="161.1" cy="72.4" r=".49" fill="#f0f"/>
<circle cx="161.1" cy="72.4" r=".49" fill="none" stroke="#f0f" stroke-width=".25"/>
<circle cx="161.1" cy="82.6" r=".49" fill="#f0f"/>
<circle cx="161.1" cy="82.6" r=".49" fill="none" stroke="#f0f" stroke-width=".25"/>
<circle cx="161.1" cy="75" r=".49" fill="#f0f"/>
<circle cx="161.1" cy="75" r=".49" fill="none" stroke="#f0f" stroke-width=".25"/>
<circle cx="117.9" cy="85.1" r=".49" fill="#f0f"/>
<circle cx="117.9" cy="85.1" r=".49" fill="none" stroke="#f0f" stroke-width=".25"/>
<circle cx="117.9" cy="90.2" r=".49" fill="#f0f"/>
<circle cx="117.9" cy="90.2" r=".49" fill="none" stroke="#f0f" stroke-width=".25"/>
<circle cx="117.9" cy="87.7" r=".49" fill="#f0f"/>
<circle cx="117.9" cy="87.7" r=".49" fill="none" stroke="#f0f" stroke-width=".25"/>
<circle cx="117.9" cy="92.7" r=".49" fill="#f0f"/>
<circle cx="117.9" cy="92.7" r=".49" fill="none" stroke="#f0f" stroke-width=".25"/>
<circle cx="117.9" cy="95.3" r=".49" fill="#f0f"/>
<circle cx="117.9" cy="95.3" r=".49" fill="none" stroke="#f0f" stroke-width=".25"/>
<circle cx="117.9" cy="97.8" r=".49" fill="#f0f"/>
<circle cx="117.9" cy="97.8" r=".49" fill="none" stroke="#f0f" stroke-width=".25"/>
<circle cx="117.9" cy="100.4" r=".49" fill="#f0f"/>
<circle cx="117.9" cy="100.4" r=".49" fill="none" stroke="#f0f" stroke-width=".25"/>
<circle cx="117.9" cy="102.9" r=".49" fill="#f0f"/>
<circle cx="117.9" cy="102.9" r=".49" fill="none" stroke="#f0f" stroke-width=".25"/>
<circle cx="117.9" cy="108" r=".49" fill="#f0f"/>
<circle cx="117.9" cy="108" r=".49" fill="none" stroke="#f0f" stroke-width=".25"/>
<circle cx="117.9" cy="105.4" r=".49" fill="#f0f"/>
<circle cx="117.9" cy="105.4" r=".49" fill="none" stroke="#f0f" stroke-width=".25"/>
<circle cx="117.9" cy="110.5" r=".49" fill="#f0f"/>
<circle cx="117.9" cy="110.5" r=".49" fill="none" stroke="#f0f" stroke-width=".25"/>
<circle cx="117.9" cy="113.1" r=".49" fill="#f0f"/>
<circle cx="117.9" cy="113.1" r=".49" fill="none" stroke="#f0f" stroke-width=".25"/>
<circle cx="117.9" cy="115.6" r=".49" fill="#f0f"/>
<circle cx="117.9" cy="115.6" r=".49" fill="none" stroke="#f0f" stroke-width=".25"/>
<circle cx="117.9" cy="118.1" r=".49" fill="#f0f"/>
<circle cx="117.9" cy="118.1" r=".49" fill="none" stroke="#f0f" stroke-width=".25"/>
<circle cx="161.1" cy="118.1" r=".49" fill="#f0f"/>
<circle cx="161.1" cy="118.1" r=".49" fill="none" stroke="#f0f" stroke-width=".25"/>
<circle cx="161.1" cy="115.6" r=".49" fill="#f0f"/>
<circle cx="161.1" cy="115.6" r=".49" fill="none" stroke="#f0f" stroke-width=".25"/>
<circle cx="161.1" cy="113.1" r=".49" fill="#f0f"/>
<circle cx="161.1" cy="113.1" r=".49" fill="none" stroke="#f0f" stroke-width=".25"/>
<circle cx="161.1" cy="110.5" r=".49" fill="#f0f"/>
<circle cx="161.1" cy="110.5" r=".49" fill="none" stroke="#f0f" stroke-width=".25"/>
<circle cx="161.1" cy="108" r=".49" fill="#f0f"/>
<circle cx="161.1" cy="108" r=".49" fill="none" stroke="#f0f" stroke-width=".25"/>
<circle cx="161.1" cy="105.4" r=".49" fill="#f0f"/>
<circle cx="161.1" cy="105.4" r=".49" fill="none" stroke="#f0f" stroke-width=".25"/>
<circle cx="161.1" cy="102.9" r=".49" fill="#f0f"/>
<circle cx="161.1" cy="102.9" r=".49" fill="none" stroke="#f0f" stroke-width=".25"/>
<circle cx="161.1" cy="100.4" r=".49" fill="#f0f"/>
<circle cx="161.1" cy="100.4" r=".49" fill="none" stroke="#f0f" stroke-width=".25"/>
<circle cx="161.1" cy="97.8" r=".49" fill="#f0f"/>
<circle cx="161.1" cy="97.8" r=".49" fill="none" stroke="#f0f" stroke-width=".25"/>
<circle cx="161.1" cy="95.3" r=".49" fill="#f0f"/>
<circle cx="161.1" cy="95.3" r=".49" fill="none" stroke="#f0f" stroke-width=".25"/>
<circle cx="161.1" cy="92.7" r=".49" fill="#f0f"/>
<circle cx="161.1" cy="92.7" r=".49" fill="none" stroke="#f0f" stroke-width=".25"/>
<circle cx="161.1" cy="90.2" r=".49" fill="#f0f"/>
<circle cx="161.1" cy="90.2" r=".49" fill="none" stroke="#f0f" stroke-width=".25"/>
<circle cx="161.1" cy="87.7" r=".49" fill="#f0f"/>
<circle cx="161.1" cy="87.7" r=".49" fill="none" stroke="#f0f" stroke-width=".25"/>
<circle cx="161.1" cy="85.1" r=".49" fill="#f0f"/>
<circle cx="161.1" cy="85.1" r=".49" fill="none" stroke="#f0f" stroke-width=".25"/>
<circle cx="168.2" cy="64.8" r=".49" fill="#f0f"/>
<circle cx="168.2" cy="64.8" r=".49" fill="none" stroke="#f0f" stroke-width=".25"/>
<circle cx="195.6" cy="161.3" r=".49" fill="#f0f"/>
<circle cx="195.6" cy="161.3" r=".49" fill="none" stroke="#f0f" stroke-width=".25"/>
<circle cx="208.3" cy="161.3" r=".49" fill="#f0f"/>
<circle cx="208.3" cy="161.3" r=".49" fill="none" stroke="#f0f" stroke-width=".25"/>
<circle cx="195.6" cy="166.4" r=".49" fill="#f0f"/>
<circle cx="195.6" cy="166.4" r=".49" fill="none" stroke="#f0f" stroke-width=".25"/>
<text font-size="5.3" x="19.1" y="16">eMMC</text>
<g font-size="3.3">
<text x="226.4" y="188">Shenzhen Xunlong Software Co., Ltd</text>
<text x="131.6" y="194.4">SPI FLASH:1.8V</text>
</g>
<g font-size="2.5">
<text x="227.4" y="193.2">Project:</text>
<text x="239.8" y="193.4">OPi 4A</text>
<text x="227.6" y="198.2">File:</text>
<text x="227.6" y="202.8">Date:</text>
<text x="239.8" y="202.6">Monday, January 13, 2025</text>
<text x="239.8" y="198.2">14 SPI_Flash&amp;eMMC_Flash</text>
<text x="274.9" y="202.6">Rev:</text>
<text x="284.5" y="203.1">V1.0</text>
<text x="227.4" y="206.6">Size:</text>
<text x="242.1" y="206.6">A3</text>
<text x="251.2" y="206.4">Sheet:</text>
<text x="263.9" y="206.6">8</text>
<text x="275.6" y="206.5">Of:</text>
<text x="285" y="206.6">18</text>
</g>
<g font-size="2.3">
<text x="10.5" y="23.2">VCC-NAND</text>
<text x="34.3" y="21.9">VCC3V3_FLASH</text>
<text x="10.5" y="33.4">VCC-PC</text>
<text x="33.8" y="33.4">VCCIO_FLASH</text>
<text x="127.8" y="33.8">1</text>
<text x="150.4" y="33.8">34</text>
<text x="127.8" y="36.3">2</text>
<text x="127.8" y="38.9">3</text>
<text x="127.8" y="41.4">4</text>
<text x="150.4" y="36.3">33</text>
<text x="150.4" y="38.9">32</text>
<text x="150.4" y="41.4">31</text>
<text x="127.8" y="43.9">5</text>
<text x="127.8" y="46.5">6</text>
<text x="150.4" y="43.9">30</text>
<text x="150.4" y="46.5">29</text>
<text x="218.5" y="47.3">VCC3V3_FLASH</text>
<text x="82.1" y="51.6">2</text>
<text x="89.5" y="51.6">1</text>
<text x="127.8" y="49">7</text>
<text x="127.8" y="51.6">8</text>
<text x="150.4" y="49">28</text>
<text x="150.4" y="51.6">27</text>
<text x="72.4" y="54.2">C0201</text>
<text x="87.7" y="54.2">C0G</text>
<text x="126.5" y="56.6">10</text>
<text x="126.5" y="59.2">11</text>
<text x="127.8" y="54.1">9</text>
<text x="150.4" y="54.1">26</text>
<text x="150.4" y="56.6">25</text>
<text x="150.4" y="59.2">24</text>
<text x="197.6" y="59.2" transform="rotate(-90 197.6 59.2)">1</text>
<text x="210.3" y="59.2" transform="rotate(-90 210.3 59.2)">1</text>
<text x="223" y="59.2" transform="rotate(-90 223 59.2)">1</text>
<text x="82.1" y="61.7">2</text>
<text x="87.7" y="64.3">X5R</text>
<text x="89.5" y="61.7">1</text>
<text x="126.5" y="61.7">12</text>
<text x="126.5" y="64.3">13</text>
<text x="150.4" y="61.7">23</text>
<text x="150.4" y="64.3">22</text>
<text x="176.6" y="65.4">VCC3V3_FLASH</text>
<text x="200.7" y="63.1">X5R</text>
<text x="200.7" y="65.6">10V</text>
<text x="213.4" y="63.1">X5R</text>
<text x="213.4" y="65.6">10V</text>
<text x="226.1" y="63.1">X5R</text>
<text x="226.1" y="65.6">10V</text>
<text x="126.5" y="66.8">14</text>
<text x="126.5" y="69.3">15</text>
<text x="126.5" y="71.9">16</text>
<text x="150.4" y="66.8">21</text>
<text x="150.4" y="69.3">20</text>
<text x="150.4" y="71.9">19</text>
<text x="176.6" y="70.4">VCCIO_FLASH</text>
<text x="197.6" y="66.6" transform="rotate(-90 197.6 66.6)">2</text>
<text x="210.3" y="66.6" transform="rotate(-90 210.3 66.6)">2</text>
<text x="223" y="66.6" transform="rotate(-90 223 66.6)">2</text>
<text x="126.5" y="74.4">17</text>
<text x="150.4" y="74.4">18</text>
<text x="126.5" y="82">35</text>
<text x="150.4" y="82">50</text>
<text x="216.7" y="81.6">VCCIO_FLASH</text>
<text x="126.5" y="84.6">36</text>
<text x="126.5" y="87.1">37</text>
<text x="126.5" y="89.7">38</text>
<text x="150.4" y="84.6">51</text>
<text x="150.4" y="87.1">52</text>
<text x="150.4" y="89.7">53</text>
<text x="126.5" y="92.2">39</text>
<text x="126.5" y="94.7">40</text>
<text x="150.4" y="92.2">54</text>
<text x="150.4" y="94.7">55</text>
<text x="211.6" y="93.5" transform="rotate(-90 211.6 93.5)">1</text>
<text x="224.3" y="93.5" transform="rotate(-90 224.3 93.5)">1</text>
<text x="126.5" y="97.3">41</text>
<text x="126.5" y="99.8">42</text>
<text x="150.4" y="97.3">56</text>
<text x="150.4" y="99.8">57</text>
<text x="211.6" y="100.9" transform="rotate(-90 211.6 100.9)">2</text>
<text x="214.7" y="97.4">X5R</text>
<text x="214.7" y="99.9">10V</text>
<text x="224.3" y="100.9" transform="rotate(-90 224.3 100.9)">2</text>
<text x="227.4" y="97.4">X5R</text>
<text x="227.4" y="99.9">10V</text>
<text x="126.5" y="102.4">43</text>
<text x="126.5" y="104.9">44</text>
<text x="126.5" y="107.4">45</text>
<text x="150.4" y="102.4">58</text>
<text x="150.4" y="104.9">59</text>
<text x="150.4" y="107.4">60</text>
<text x="126.5" y="110">46</text>
<text x="126.5" y="112.5">47</text>
<text x="150.4" y="110">61</text>
<text x="150.4" y="112.5">62</text>
<text x="126.5" y="115.1">48</text>
<text x="126.5" y="117.6">49</text>
<text x="150.4" y="115.1">63</text>
<text x="150.4" y="117.6">64</text>
<text x="118.2" y="128.9">NAND:8/16GB:50mA;32GB:100mA;64GB:200mA</text>
<text x="128.3" y="126.4">CTRL:150mA:</text>
<text x="75" y="155.3">VCCIO_FLASH</text>
<text x="200.7" y="154">VCCIO_FLASH</text>
<text x="126.5" y="160.8">1</text>
<text x="156.8" y="160.8">8</text>
<text x="195.6" y="159.4">100mA</text>
<text x="126.5" y="165.9">2</text>
<text x="156.8" y="165.9">7</text>
<text x="126.5" y="170.9">3</text>
<text x="156.8" y="170.9">6</text>
<text x="195.1" y="169.7" transform="rotate(-90 195.1 169.7)">1</text>
<text x="198.2" y="173.6">X5R</text>
<text x="207.8" y="169.7" transform="rotate(-90 207.8 169.7)">1</text>
<text x="210.9" y="173.6">X5R</text>
<text x="126.5" y="176">4</text>
<text x="156.8" y="176">5</text>
<text x="195.1" y="177.1" transform="rotate(-90 195.1 177.1)">2</text>
<text x="198.2" y="176.1">10V</text>
<text x="207.8" y="177.1" transform="rotate(-90 207.8 177.1)">2</text>
<text x="210.9" y="176.1">10V</text>
<text x="141.7" y="182.2" transform="rotate(-90 141.7 182.2)">9</text>
</g>
<g font-size="2.3" fill="#000080">
<text x="137.7" y="27.5">EMMC1</text>
<text x="124.5" y="30.1">GB042-30P-H10/GB042-34P-H10</text>
<text x="72.4" y="51.6">C199</text>
<text x="77.5" y="55.5">10pF.NC</text>
<text x="200.7" y="58">C196</text>
<text x="213.4" y="58">C197</text>
<text x="226.1" y="58">C198</text>
<text x="72.4" y="60.5">C200</text>
<text x="78.8" y="64.3">100nF</text>
<text x="200.7" y="60.5">100nF</text>
<text x="213.4" y="60.5">100nF</text>
<text x="226.1" y="60.5">4.7uF</text>
<text x="214.7" y="92.3">C201</text>
<text x="214.7" y="94.8">100nF</text>
<text x="227.4" y="92.3">C202</text>
<text x="227.4" y="94.8">4.7uF</text>
<text x="143.6" y="138">R305</text>
<text x="143.6" y="143.1">0R.nc</text>
<text x="143.6" y="145.6">R306</text>
<text x="129.6" y="153.2">U11</text>
<text x="129.6" y="155.8">XM25QU128CWIQT08Q</text>
<text x="143.6" y="150.7">0R.nc</text>
<text x="181.7" y="164.7">R307</text>
<text x="90.2" y="169.8">R308</text>
<text x="181.7" y="169.8">10K</text>
<text x="198.2" y="168.5">C203</text>
<text x="198.2" y="171">100nF</text>
<text x="210.9" y="168.5">C204</text>
<text x="210.9" y="171">4.7uF</text>
<text x="90.2" y="174.8">10K</text>
</g>
<g font-size="2.3" fill="#004080">
<text x="132.1" y="35.4">GND</text>
<text x="142.3" y="35.4">GND</text>
<text x="132.1" y="37.9">D5</text>
<text x="132.1" y="40.5">GND</text>
<text x="142.3" y="40.5">GND</text>
<text x="144.4" y="37.9">D6</text>
<text x="132.1" y="43">D4</text>
<text x="132.1" y="45.6">GND</text>
<text x="142.3" y="45.6">GND</text>
<text x="144.4" y="43">D7</text>
<text x="132.1" y="48.1">D0</text>
<text x="132.1" y="50.6">GND</text>
<text x="132.1" y="53.2">CLK</text>
<text x="142.3" y="50.6">GND</text>
<text x="144.4" y="48.1">D1</text>
<text x="144.4" y="53.2">D2</text>
<text x="132.1" y="55.7">GND</text>
<text x="132.1" y="58.3">D3</text>
<text x="142.2" y="58.3">CMD</text>
<text x="142.3" y="55.7">GND</text>
<text x="132.1" y="60.8">GND</text>
<text x="132.1" y="63.3">RSTN</text>
<text x="132.1" y="65.9">GND</text>
<text x="141.1" y="63.3">VDDF</text>
<text x="141.1" y="65.9">VDDF</text>
<text x="142.3" y="60.8">GND</text>
<text x="132.1" y="68.4">GND</text>
<text x="132.1" y="71">RCLK</text>
<text x="142.5" y="68.4">VDD</text>
<text x="142.5" y="71">VDD</text>
<text x="132.1" y="73.5">GND</text>
<text x="132.1" y="76">GND</text>
<text x="142.3" y="73.5">GND</text>
<text x="142.3" y="76">GND</text>
<text x="132.1" y="83.7">35</text>
<text x="144.8" y="83.7">50</text>
<text x="132.1" y="86.2">36</text>
<text x="132.1" y="88.7">37</text>
<text x="144.8" y="86.2">51</text>
<text x="144.8" y="88.7">52</text>
<text x="132.1" y="91.3">38</text>
<text x="132.1" y="93.8">39</text>
<text x="144.8" y="91.3">53</text>
<text x="144.8" y="93.8">54</text>
<text x="132.1" y="96.4">40</text>
<text x="132.1" y="98.9">41</text>
<text x="132.1" y="101.4">42</text>
<text x="144.8" y="96.4">55</text>
<text x="144.8" y="98.9">56</text>
<text x="144.8" y="101.4">57</text>
<text x="132.1" y="104">43</text>
<text x="132.1" y="106.5">44</text>
<text x="144.8" y="104">58</text>
<text x="144.8" y="106.5">59</text>
<text x="132.1" y="109.1">45</text>
<text x="132.1" y="111.6">46</text>
<text x="144.8" y="109.1">60</text>
<text x="144.8" y="111.6">61</text>
<text x="132.1" y="114.1">47</text>
<text x="132.1" y="116.7">48</text>
<text x="132.1" y="119.2">49</text>
<text x="144.8" y="114.1">62</text>
<text x="144.8" y="116.7">63</text>
<text x="144.8" y="119.2">64</text>
<text x="130.9" y="162.4">CS</text>
<text x="130.9" y="167.5">DO(D1)</text>
<text x="142.9" y="167.5">HOLD(D3)</text>
<text x="148.9" y="162.4">VCC</text>
<text x="130.9" y="172.6">WP(D2)</text>
<text x="149.3" y="172.6">CLK</text>
<text x="130.9" y="177.6">VSS</text>
<text x="143.3" y="177.8" transform="rotate(-90 143.3 177.8)">EPAD</text>
<text x="147" y="177.6">DI(D0)</text>
</g>
<g font-size="2.3" fill="#f00">
<text x="97.1" y="37.4">eMMC-D5</text>
<text x="177.1" y="37.4">eMMC-D6</text>
<text x="97.1" y="47.6">eMMC-D0</text>
<text x="97.1" y="42.5">eMMC-D4</text>
<text x="177.1" y="47.6">eMMC-D1</text>
<text x="177.1" y="42.5">eMMC-D7</text>
<text x="27.5" y="52.7">eMMC-CLK</text>
<text x="97.1" y="51.6">eMMC-CLK</text>
<text x="177.1" y="52.7">eMMC-D2</text>
<text x="97.1" y="57.7">eMMC-D3</text>
<text x="173.3" y="57.7">eMMC-CMD</text>
<text x="27.5" y="62.8">eMMC-RST</text>
<text x="97.1" y="61.8">eMMC-RST</text>
<text x="98.6" y="70.4">eMMC-DS</text>
<text x="113.6" y="140.3">eMMC-D7</text>
<text x="158" y="139">SPI0_HOLD</text>
<text x="113.6" y="147.9">eMMC-D2</text>
<text x="158" y="146.6">SPI0_WP</text>
<text x="104.9" y="161.9">SPI0_CS</text>
<text x="104.9" y="167">SPI0_DI</text>
<text x="165.7" y="165.7">SPI0_HOLD</text>
<text x="104.7" y="170.8">SPI0_WP</text>
<text x="166.2" y="172">SPI0_CLK</text>
<text x="167.2" y="177.1">SPI0_DO</text>
</g>
<g font-size="2.3" fill="#00f">
<text x="71.2" y="64.3">C0201</text>
<text x="200.7" y="68.2">C0201</text>
<text x="213.4" y="68.2">C0201</text>
<text x="226.1" y="68.2">C0402</text>
<text x="214.7" y="102.4">C0201</text>
<text x="227.4" y="102.4">C0402</text>
<text x="129.6" y="158.3">wson-6x5-mm</text>
<text x="198.2" y="178.6">C0201</text>
<text x="210.9" y="178.6">C0402</text>
</g>
<g font-size="2.3" fill="#008000">
<text x="149.9" y="141.8">R0201</text>
<text x="149.9" y="149.4">R0201</text>
<text x="96.6" y="173.6">R0201</text>
<text x="188" y="168.5">R0201</text>
</g>
<g font-size="1.8">
<text x="31.7" y="1.9">5</text>
<text x="90.1" y="1.9">4</text>
<text x="148.5" y="1.9">3</text>
<text x="206.8" y="1.9">2</text>
<text x="265.2" y="1.9">1</text>
<text x=".7" y="29.8">D</text>
<text x="295.1" y="29.8">D</text>
<text x=".7" y="80.9">C</text>
<text x="295.1" y="80.9">C</text>
<text x=".7" y="132.1">B</text>
<text x="295.1" y="132.1">B</text>
<text x=".7" y="183.3">A</text>
<text x="295.1" y="183.3">A</text>
<text x="31.7" y="209.2">5</text>
<text x="90.1" y="209.2">4</text>
<text x="148.5" y="209.2">3</text>
<text x="206.8" y="209.2">2</text>
<text x="265.2" y="209.2">1</text>
</g>
</svg>
